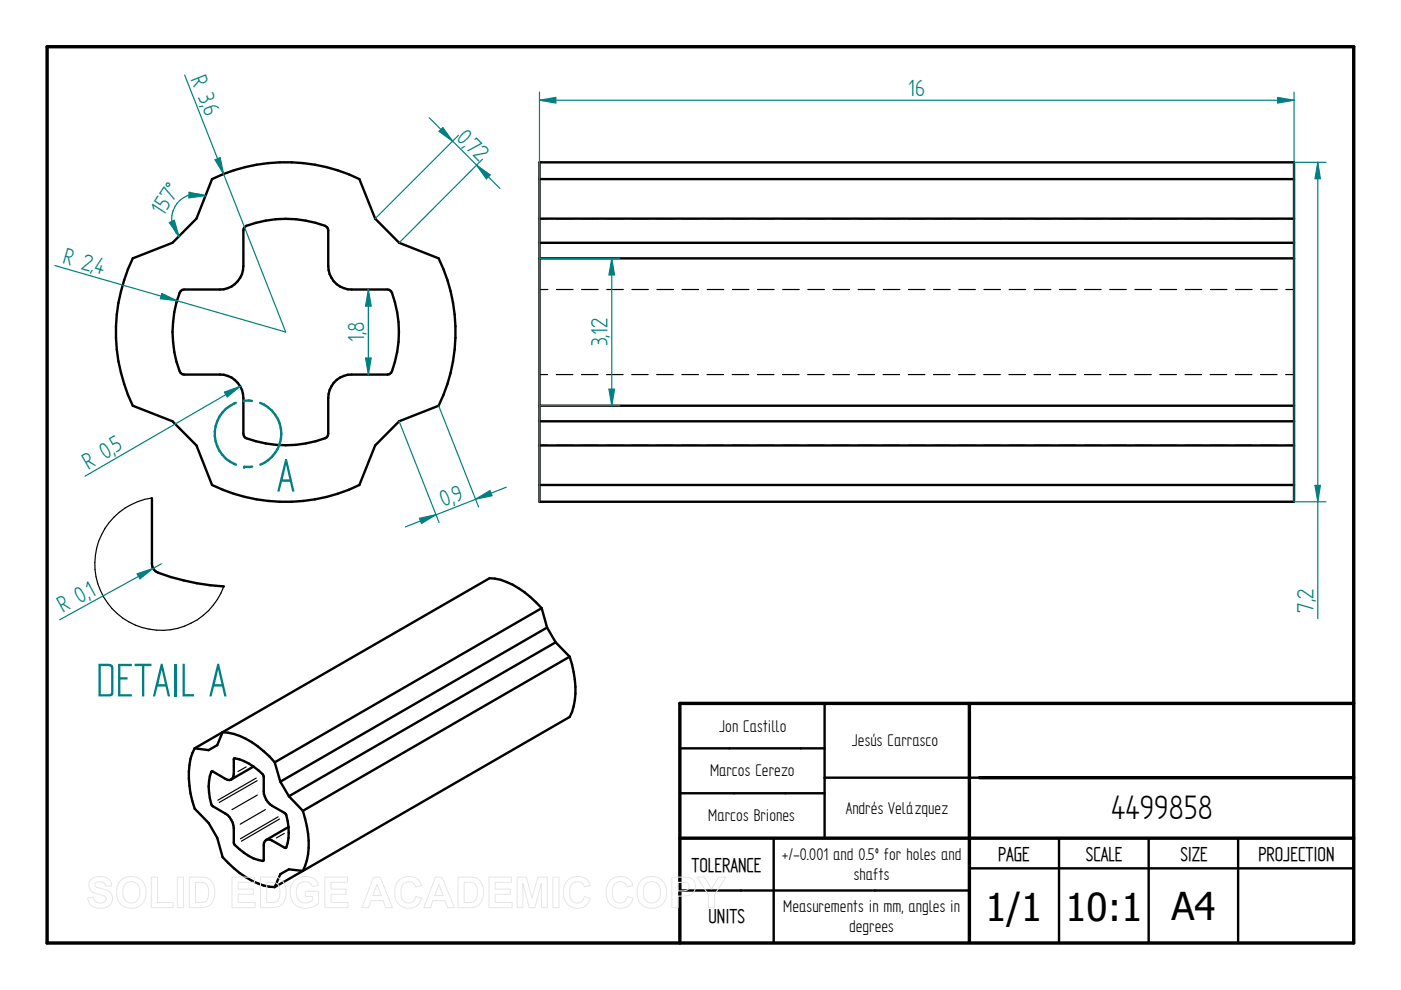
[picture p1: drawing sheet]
<svg xmlns="http://www.w3.org/2000/svg" width="297mm" height="210mm" viewBox="0 0 297 210" stroke-linecap="round" stroke-linejoin="round" font-family="sans-serif">
<path d="M10 9.9h277v190h-277zM205.5 149.1v50.5M287 149.1h-142.9v50.8M144.1 177.7h142.9M207.6 164.9h79.4" fill="none" stroke="#000" stroke-width=".72"/>
<g fill="none" stroke="#000" stroke-width=".51">
<path d="M45 38a35.9 35.9 0 0 1 31.2 0l3.3 8.4 5.1 5.1 8.4 3.3a35.9 35.9 0 0 1 0 31.2l-8.4 3.3-5.1 5.1-3.3 8.4a35.9 35.9 0 0 1-31.2 0l-3.3-8.4-5.1-5.1-8.5-3.3a35.9 35.9 0 0 1 0-31.2l8.5-3.3 5.1-5.1zM114.4 38h160M114.4 34.4h160v72h-160zM51.9 48.1a22.3 22.3 0 0 1 12.9-1.3l4.1 1.1 .6 .5 .1 8a4.9 4.9 0 0 0 5 5h7.6l.7 .3a23.1 23.1 0 0 1 0 17.4l-.7 .3h-7.6a4.9 4.9 0 0 0-5 5v7.5l-.3 .8a23.2 23.2 0 0 1-17.4 0l-.3-.8v-7.5a5 5 0 0 0-5-5h-7.6l-.7-.3a22.6 22.6 0 0 1 0-17.4l.7-.3h7.6a5 5 0 0 0 5-5v-7.5zM114.4 46.4h160M114.4 51.5h160M114.4 54.8h160M114.4 86h160M114.4 89.3h160M114.4 94.4h160M114.4 102.8h160M114.8 128.9l1.2 4.2"/>
<path d="M114.8 128.9a18.3 18.3 0 0 0-9.9-6.2l-1.1-.1-56.6 32.6M114.8 128.9l-56.6 32.7M116 133.1l1.8 3.1M116 133.1l-56.6 32.6M117.8 136.2l3 3M117.8 136.2l-56.5 32.6M120.8 139.2a18.4 18.4 0 0 1 .5 11.8l-.5 1-56.6 32.7M120.8 139.2l-56.6 32.7M41.3 158.7a14.5 14.5 0 0 0-.9 9.5l.9 3.2 2.9 3.1 1.9 3.1 1.1 4.1a18.3 18.3 0 0 0 9.9 6.3l1.1 .1M47.2 155.2l-1.1 2.8-1.9 1-2.9-.3M47.2 155.2a15.7 15.7 0 0 1 9.9 5.2l1.1 1.2M47.2 155.2l-5.9 3.5"/>
<path d="M144.1 158.7h30.7M174.8 149.1v28.6M49 165.3l-.7 .1-3.4-1.9a9.9 9.9 0 0 0 0 7.3l2.9 1.7a4.1 4.1 0 0 1 1.8 3.1v3.3a9.9 9.9 0 0 0 6.2 3.6l.2-3.8 .4-.6M49 165.3l.3-.3 .3-.9v-3.3a10.1 10.1 0 0 1 6.2 3.6l.1 3.4a3.8 3.8 0 0 0 1.8 3.1l2.9 1.7a10.4 10.4 0 0 1 0 7.2l-3.4-1.8-.8 .1M53.8 162.5l-4.8 2.8M58.2 161.6l1.2 4.1M59.4 165.7l1.9 3.1M61.2 175.3l-4.8 2.8M61.3 168.8l2.9 3.1M64.2 171.9a17.9 17.9 0 0 1 .5 11.7l-.5 1.1M144.1 168.2h30.7M164 177.7v22.2"/>
<path d="M207.6 164.9h-32.8M224.5 177.7v22.2M243.5 177.7v22.2M262.5 177.7v22.2M64.2 184.7l-2.9-.4-1.9 1-1.2 2.8M64.2 184.7l-6 3.4M144.1 188.8h61.4M205.5 184.1h81.5"/>
</g>
<g fill="none" stroke="#000" stroke-width=".25">
<path d="M114.4 46.4h1.8M118 46.4h3.5M123.3 46.4h3.5M128.6 46.4h3.6M134 46.4h3.5M139.3 46.4h3.5M144.6 46.4h3.5M149.9 46.4h3.6M155.3 46.4h3.5M160.6 46.4h3.5M165.9 46.4h3.6M171.3 46.4h3.5"/>
<path d="M176.6 46.4h3.5M181.9 46.4h3.6M187.3 46.4h3.5M192.6 46.4h3.5M197.9 46.4h3.6M203.3 46.4h3.5M208.6 46.4h3.5M213.9 46.4h3.6M219.3 46.4h3.5M224.6 46.4h3.5M230 46.4h3.5M235.3 46.4h3.5"/>
<path d="M240.6 46.4h3.5M246 46.4h3.5M251.3 46.4h3.5M256.6 46.4h3.5M262 46.4h3.5M267.3 46.4h3.5M272.6 46.4h1.8M114.4 79.4h1.7M114.4 61.4h1.8M117.9 79.4h3.6M118 61.4h3.5M123.3 79.4h3.5"/>
<path d="M123.3 61.4h3.5M128.6 79.4h3.5M128.6 61.4h3.6M133.9 79.4h3.5M134 61.4h3.5M139.2 79.4h3.5M139.3 61.4h3.5M144.6 79.4h3.5M144.6 61.4h3.5M149.9 79.4h3.5M149.9 61.4h3.6M155.2 79.4h3.5"/>
<path d="M155.3 61.4h3.5M160.6 79.4h3.5M160.6 61.4h3.5M165.9 79.4h3.5M165.9 61.4h3.6M171.2 79.4h3.5M171.3 61.4h3.5M176.6 79.4h3.5M176.6 61.4h3.5M181.9 79.4h3.5M181.9 61.4h3.6M187.2 79.4h3.6"/>
<path d="M187.3 61.4h3.5M192.6 79.4h3.5M192.6 61.4h3.5M197.9 79.4h3.5M197.9 61.4h3.6M203.2 79.4h3.6M203.3 61.4h3.5M208.6 79.4h3.5M208.6 61.4h3.5M213.9 79.4h3.5M213.9 61.4h3.6M219.2 79.4h3.6"/>
<path d="M219.3 61.4h3.5M224.6 79.4h3.5M224.6 61.4h3.5M229.9 79.4h3.5M230 61.4h3.5M235.2 79.4h3.6M235.3 61.4h3.5M240.6 79.4h3.5M240.6 61.4h3.5M245.9 79.4h3.5M246 61.4h3.5M251.2 79.4h3.6"/>
<path d="M251.3 61.4h3.5M256.6 79.4h3.5M256.6 61.4h3.5M261.9 79.4h3.5M262 61.4h3.5M267.2 79.4h3.6M267.3 61.4h3.5M272.6 79.4h1.8M272.6 61.4h1.8M114.4 94.4h1.7M117.9 94.4h3.6M123.3 94.4h3.5"/>
<path d="M128.6 94.4h3.5M133.9 94.4h3.5M139.2 94.4h3.5M144.6 94.4h3.5M149.9 94.4h3.5M155.2 94.4h3.5M160.6 94.4h3.5M165.9 94.4h3.5M171.2 94.4h3.5M176.6 94.4h3.5M181.9 94.4h3.5M187.2 94.4h3.6"/>
<path d="M192.6 94.4h3.5M197.9 94.4h3.5M203.2 94.4h3.6M208.6 94.4h3.5M213.9 94.4h3.5M219.2 94.4h3.6M224.6 94.4h3.5M229.9 94.4h3.5M235.2 94.4h3.6M240.6 94.4h3.5M245.9 94.4h3.5M251.2 94.4h3.6"/>
<path d="M256.6 94.4h3.5M261.9 94.4h3.5M267.2 94.4h3.6M272.6 94.4h1.8M45 163.5l-.2 .2M49.8 160.9l-.1 .1M52.2 162.6l-1.7 1M54.3 165l-8.1 4.7M54.5 165.5l-8 4.6M54.6 168.6l-5.4 3.1M56.3 171.7l-5.4 3.1M59 173.2l-8 4.6"/>
<path d="M59.3 173.7l-8.1 4.7M60.3 176.7l-1.7 1M60.7 179.6l-.2 .1M55.9 182.5h-.2"/>
</g>
<path d="M47.6 83.1l3.3-1.2-2.7 2.3zM50.9 81.9l-32.9 19.1" fill="none" stroke="#008080" stroke-width=".25"/>
<path d="M47.6 83.1l3.3-1.2-2.7 2.3z" fill="#008080"/>
<path d="M114.4 19.5v86.9M274.4 19.5v86.9M114.4 21.3l3.5-.6v1.1z" fill="none" stroke="#008080" stroke-width=".25"/>
<path d="M114.4 21.3l3.5-.6v1.1z" fill="#008080"/>
<path d="M270.9 20.7l3.5 .6-3.5 .5z" fill="none" stroke="#008080" stroke-width=".25"/>
<path d="M270.9 20.7l3.5 .6-3.5 .5z" fill="#008080"/>
<path d="M114.4 21.3h160M274.4 34.4h6.7M279.4 34.4l.5 3.5h-1.1zM274.4 106.4h6.7" fill="none" stroke="#008080" stroke-width=".25"/>
<path d="M279.4 34.4l.5 3.5h-1.1z" fill="#008080"/>
<path d="M278.8 102.9h1.1l-.5 3.5z" fill="none" stroke="#008080" stroke-width=".25"/>
<path d="M278.8 102.9h1.1l-.5 3.5z" fill="#008080"/>
<path d="M93.9 27.1l2.1 2.8-2.9-2zM97.2 28.7l-17.7 17.7M102.3 33.8l-17.7 17.7M279.4 34.4v96.7" fill="none" stroke="#008080" stroke-width=".25"/>
<path d="M93.1 27.9l.8-.8 2.1 2.8z" fill="#008080"/>
<path d="M101 35l2.9 2.1-.8 .8z" fill="none" stroke="#008080" stroke-width=".25"/>
<path d="M101 35l2.9 2.1-.8 .8z" fill="#008080"/>
<path d="M91 25l15 15M84.6 89.3l8.5 21.5M93 86l8.5 21.5M100.8 105.8l3.1-1.8 .4 1.1z" fill="none" stroke="#008080" stroke-width=".25"/>
<path d="M100.8 105.8l3.1-1.8 .4 1.1z" fill="#008080"/>
<path d="M88.9 109.9l3.5-.8-3 1.9z" fill="none" stroke="#008080" stroke-width=".25"/>
<path d="M88.9 109.9l3.5-.8-3 1.9z" fill="#008080"/>
<path d="M11.6 56.3l49 14.1M34.3 62.2l3.2 1.6-3.5-.5zM107.4 103.3l-21.5 8.4" fill="none" stroke="#008080" stroke-width=".25"/>
<path d="M34.3 62.2l3.2 1.6-3.5-.5z" fill="#008080"/>
<path d="M40.1 40.8l3.5 .7-3.6 .5z" fill="none" stroke="#008080" stroke-width=".25"/>
<path d="M40.1 40.8l3.5 .7-3.6 .5z" fill="#008080"/>
<path d="M35.9 47.2l1.1-.5 .9 3.4z" fill="none" stroke="#008080" stroke-width=".25"/>
<path d="M35.9 47.2l1.1-.5 .9 3.4z" fill="#008080"/>
<path d="M43.6 41.5a5.2 5.2 0 0 0-6.3 2 5.2 5.2 0 0 0 .6 6.6" fill="none" stroke="#008080" stroke-width=".25"/>
<path d="M53.5 98.9l-1.7 .1M59.6 91.9a7.2 7.2 0 0 1-4.4 6.6" fill="none" stroke="#008080" stroke-width=".51"/>
<circle cx="51.8" cy="99" r=".25" fill="#008080"/>
<path d="M50 85.4a7 7 0 0 0-4.5 6.6 7 7 0 0 0 4.5 6.5" fill="none" stroke="#008080" stroke-width=".51"/>
<circle cx="51.7" cy="85" r=".25" fill="#008080"/>
<path d="M51.8 85h1.6M55.2 85.4a7.1 7.1 0 0 1 4.4 6.5" fill="none" stroke="#008080" stroke-width=".51"/>
<path d="M32.2 105.6v13.9a1.93 1.93 0 0 0 1.3 1.9 47.9 47.9 0 0 0 14 2.9" fill="none" stroke="#000" stroke-width=".51"/>
<path d="M32.2 105.6a14.1 14.1 0 0 0-8.9 22.8 14.1 14.1 0 0 0 24.2-4.1" fill="none" stroke="#000" stroke-width=".25"/>
<path d="M34.2 119.5l-21.5 11.9M29.1 121.7l3.3-1.2-2.7 2.2z" fill="none" stroke="#008080" stroke-width=".25"/>
<path d="M29.1 121.7l3.3-1.2-2.7 2.2z" fill="#008080"/>
<path d="M39.2 15.9l21.4 54.5M45.6 33.9l1.1-.5 .7 3.5z" fill="none" stroke="#008080" stroke-width=".25"/>
<path d="M45.6 33.9l1.1-.5 .7 3.5z" fill="#008080"/>
<path d="M77.5 75.9h1.2l-.6 3.5z" fill="none" stroke="#008080" stroke-width=".25"/>
<path d="M77.5 75.9h1.2l-.6 3.5z" fill="#008080"/>
<path d="M78.1 61.4l.6 3.5h-1.2z" fill="none" stroke="#008080" stroke-width=".25"/>
<path d="M78.1 61.4l.6 3.5h-1.2z" fill="#008080"/>
<path d="M114.4 54.8h17M78.1 61.4v18M114.4 86h17M129.1 82.5h1.2l-.6 3.5z" fill="none" stroke="#008080" stroke-width=".25"/>
<path d="M129.1 82.5h1.2l-.6 3.5z" fill="#008080"/>
<path d="M129.7 54.8l.6 3.5h-1.2z" fill="none" stroke="#008080" stroke-width=".25"/>
<path d="M129.7 54.8l.6 3.5h-1.2z" fill="#008080"/>
<path d="M129.7 54.8v31.2" fill="none" stroke="#008080" stroke-width=".25"/>
<g fill="none" stroke="#e6e6e6" stroke-width=".21">
<path d="M19.3 186.5a3.1 3.1 0 0 1 4 .2l.4 1.1-1.3 .1a1.28 1.28 0 0 0-1-1 1.28 1.28 0 0 0-1.3 .5v.4a5.6 5.6 0 0 0 2.5 .9 1.98 1.98 0 0 1 1.2 2.4 1.98 1.98 0 0 1-2.2 1.5 2.48 2.48 0 0 1-3-2.2l1.2-.2a1.44 1.44 0 0 0 1.3 1.3 1.44 1.44 0 0 0 1.5-.9 1.18 1.18 0 0 0-1.4-.9 2.36 2.36 0 0 1-2.4-2l.1-.7zM25.8 186.5a3.3 3.3 0 0 1 3.9-.1 3.3 3.3 0 0 1 1.2 3.8 3.2 3.2 0 0 1-3.8 2.3 3.2 3.2 0 0 1-2.4-3.8 3 3 0 0 1 1.1-2.2zM26.5 187.5a1.87 1.87 0 0 1 2.2-.4 1.87 1.87 0 0 1 1 2.1 1.87 1.87 0 0 1-1.8 2.3 1.87 1.87 0 0 1-1.9-2.3l.1-.8zM32.1 186h1.3v5.3h3.3v1.1h-4.6zM37.6 186h1.3v6.4h-1.3zM40.1 186h2.4a2.79 2.79 0 0 1 3 3.3 2.79 2.79 0 0 1-2.9 3.1h-2.5zM41.4 187.1a2.64 2.64 0 0 1 2.5 .5 3.3 3.3 0 0 1-.3 3.5l-.8 .2h-1.4zM49.2 186h4.8v1.1h-3.5v1.4h3.2v1.1h-3.2v1.7h3.6v1.1h-4.9zM55.2 186h2.4a2.79 2.79 0 0 1 3.1 3.3 2.79 2.79 0 0 1-3 3.1h-2.5zM56.6 187.1a2.64 2.64 0 0 1 2.4 .5 3.3 3.3 0 0 1-.3 3.5l-.8 .2h-1.3zM62.3 186.8a3.6 3.6 0 0 1 4.6-.2l.6 1.1-1.3 .3a1.8 1.8 0 0 0-2.2-1 1.8 1.8 0 0 0-1.2 2.1 2.01 2.01 0 0 0 1.1 2.2 2.01 2.01 0 0 0 2.3-.4v-.8h-1.5v-1.1h2.9v2.6a3.8 3.8 0 0 1-5.5-.3 4 4 0 0 1 .2-4.5zM68.9 186h4.8v1.1h-3.5v1.4h3.2v1.1h-3.2v1.7h3.6v1.1h-4.9z"/>
<path d="M79.2 186h1.4l2.6 6.4h-1.4l-.6-1.4h-2.5l-.6 1.4h-1.4zM79.9 187.5l.9 2.4h-1.7zM84.5 186.7a2.87 2.87 0 0 1 4.9 1l-1.3 .3a1.6 1.6 0 0 0-1.8-1 1.6 1.6 0 0 0-1.3 1.7 2.19 2.19 0 0 0 1.3 2.7 1.55 1.55 0 0 0 1.9-1.3l1.2 .4a2.93 2.93 0 0 1-3.4 2 2.93 2.93 0 0 1-2.3-3.3v-.6a3.2 3.2 0 0 1 .8-1.9zM92.3 186h1.4l2.6 6.4h-1.4l-.5-1.4h-2.6l-.5 1.4h-1.4zM93 187.5l.9 2.4h-1.7zM97.1 186h2.4a2.79 2.79 0 0 1 3 3.3 2.79 2.79 0 0 1-2.9 3.1h-2.5zM98.4 187.1a2.64 2.64 0 0 1 2.4 .5 3.3 3.3 0 0 1-.2 3.5l-.9 .2h-1.3zM103.7 186h4.8v1.1h-3.5v1.4h3.2v1.1h-3.2v1.7h3.6v1.1h-4.9zM109.6 186h2l1.2 4.4 1.2-4.4h2v6.4h-1.2v-5.1l-1.4 5.1h-1.2l-1.3-5.1v5.1h-1.3zM117.2 186h1.3v6.4h-1.3zM120.3 186.7a2.87 2.87 0 0 1 4.8 1l-1.2 .3a1.6 1.6 0 0 0-1.9-1 1.6 1.6 0 0 0-1.2 1.7 2.19 2.19 0 0 0 1.3 2.7 1.55 1.55 0 0 0 1.8-1.3l1.3 .4a2.93 2.93 0 0 1-3.5 2 2.93 2.93 0 0 1-2.2-3.3v-.6a3.2 3.2 0 0 1 .8-1.9zM129.3 186.7a2.87 2.87 0 0 1 4.9 1l-1.2 .3a1.6 1.6 0 0 0-1.9-1 1.6 1.6 0 0 0-1.3 1.7 2.19 2.19 0 0 0 1.3 2.7 1.55 1.55 0 0 0 1.9-1.3l1.2 .4a2.93 2.93 0 0 1-3.4 2 2.93 2.93 0 0 1-2.3-3.3l.1-.6a3.2 3.2 0 0 1 .7-1.9z"/>
<path d="M136.2 186.5a3.3 3.3 0 0 1 3.9-.1 3.3 3.3 0 0 1 1.1 3.8 3.2 3.2 0 0 1-3.7 2.3 3.2 3.2 0 0 1-2.4-3.8 3 3 0 0 1 1.1-2.2zM136.9 187.5a1.87 1.87 0 0 1 2.2-.4 1.87 1.87 0 0 1 .9 2.1 1.87 1.87 0 0 1-1.8 2.3 1.87 1.87 0 0 1-1.8-2.3l.1-.8zM142.4 186h2.1a2.5 2.5 0 0 1 2.7 1 2.08 2.08 0 0 1-.1 2.2 2.08 2.08 0 0 1-2.1 .8h-1.2v2.4h-1.4zM143.8 187.1h.6a1.28 1.28 0 0 1 1.7 .9 1.22 1.22 0 0 1-1.6 .9h-.7zM147.8 186h1.5l1.6 2.5 1.4-2.5h1.6l-2.4 3.7v2.7h-1.3v-2.7z"/>
</g>
<g font-size="11.3" fill="#008080">
<text x="58.7" y="104.2">A</text>
<text x="20.4" y="147.7">DETAIL A</text>
</g>
<g font-size="8.1">
<text x="235.6" y="173.7">4499858</text>
<text x="208.9" y="195.3">1/1</text>
<text x="225.9" y="195.3">10:1</text>
<text x="248.4" y="195.1">A4</text>
</g>
<g font-size="5.6" fill="#008080">
<text x="40.4" y="16.7" transform="rotate(68 40.4 16.7)">R 3,</text>
<text x="42.8" y="22.9" transform="rotate(68 42.8 22.9)">6</text>
<text x="192.6" y="20.4">16</text>
<text x="96.6" y="29.4" transform="rotate(45 96.6 29.4)">0,</text>
<text x="98.5" y="31.3" transform="rotate(45 98.5 31.3)">72</text>
<text x="34.6" y="46" transform="rotate(-57 34.6 46)">157°</text>
<text x="13.1" y="55.8" transform="rotate(16 13.1 55.8)">R 2,</text>
<text x="19.7" y="57.7" transform="rotate(16 19.7 57.7)">4</text>
<text x="77.2" y="72.6" transform="rotate(-90 77.2 72.6)">1,8</text>
<text x="128.8" y="73.4" transform="rotate(-90 128.8 73.4)">3,12</text>
<text x="18.7" y="99.6" transform="rotate(-30 18.7 99.6)">R 0,</text>
<text x="24.6" y="96.1" transform="rotate(-30 24.6 96.1)">5</text>
<text x="94.1" y="107.6" transform="rotate(-22 94.1 107.6)">0,</text>
<text x="96.6" y="106.6" transform="rotate(-22 96.6 106.6)">9</text>
<text x="13.3" y="130" transform="rotate(-29 13.3 130)">R 0,</text>
<text x="19.3" y="126.7" transform="rotate(-29 19.3 126.7)">1</text>
<text x="278.5" y="129.9" transform="rotate(-90 278.5 129.9)">7,2</text>
</g>
<g font-size="4.8">
<text x="146.6" y="184.8">TOLERANCE</text>
<text x="211.6" y="182.5">PAGE</text>
<text x="230.2" y="182.5">SCALE</text>
<text x="250.3" y="182.5">SIZE</text>
<text x="266.8" y="182.5">PROJECTION</text>
<text x="150.2" y="195.8">UNITS</text>
</g>
<g font-size="4.1">
<text x="152.5" y="155.1">Jon Castillo</text>
<text x="180.6" y="158.2">Jesús Carrasco</text>
<text x="150.5" y="164.5">Marcos Cerezo</text>
<text x="179.3" y="172.6">Andrés Velázquez</text>
<text x="150.2" y="174.1">Marcos Briones</text>
<text x="165.8" y="182.4">+/-0.001 and 0.5º for holes and</text>
<text x="181" y="186.6">shafts</text>
<text x="166.1" y="193.5">Measurements in mm, angles in</text>
<text x="180" y="197.6">degrees</text>
</g>
</svg>
